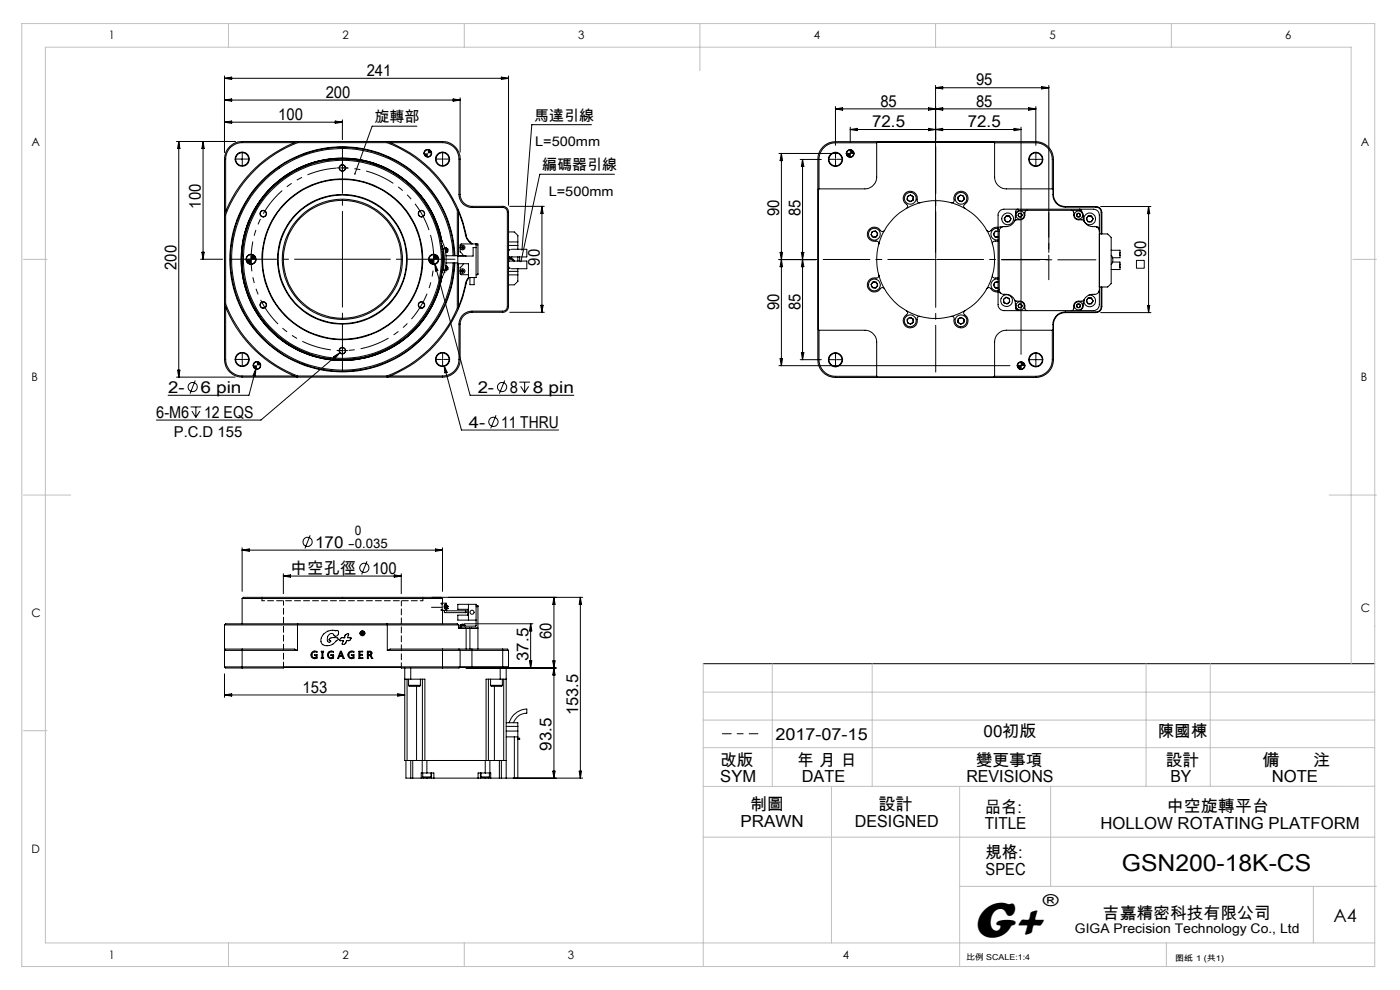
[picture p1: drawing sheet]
<svg xmlns="http://www.w3.org/2000/svg" width="297mm" height="210mm" viewBox="0 0 297 210" stroke-linecap="round" stroke-linejoin="round" font-family="sans-serif">
<g fill="none" stroke="#000" stroke-width=".21">
<path d="M47.6 16.1v16.2M47.6 16.6l1.5-.2v.5zM47.6 16.6h60.3M106.4 16.4l1.5 .2-1.5 .3zM107.9 16.1v27.4M198.5 18.1v35.4M198.5 18.6l1.5-.2v.5zM198.5 18.6h24M221 18.4l1.5 .2-1.5 .3zM222.5 18.1v35.4M37.4 30h12.5M37.9 30l.3 1.5h-.5z"/>
<path d="M37.9 30v50M43.1 30v25M43.1 30l.2 1.5h-.5zM47.6 25.9h25M47.6 25.9l1.5-.2v.5zM47.6 21.2l1.5-.2v.5zM47.6 21.2h50M48.7 31.1l1.3-.8 1.4-.3h42.5a3.7 3.7 0 0 1 3.7 3.8v7.5a2.57 2.57 0 0 0 2.5 2.5h6.5a1.21 1.21 0 0 1 1.3 1.2v20a1.21 1.21 0 0 1-1.3 1.2h-6.5a2.57 2.57 0 0 0-2.5 2.5v7.6a3.7 3.7 0 0 1-3.7 3.7h-42.5a3.7 3.7 0 0 1-3.8-3.7v-42.5l.3-1.5zM51.3 33.8h.2M51.4 33.6v.3M62.5 30.3h-11.1a3.5 3.5 0 0 0-3.5 3.5v11.1M63.1 30.3a26.5 26.5 0 0 0-15.2 15.2"/>
<path d="M63.1 30.3v-.3a26.7 26.7 0 0 0-15.5 15.5h.3M63.1 30.3h19M71.1 25.7l1.5 .2-1.5 .3zM72.5 35.6h.2M72.6 25.4v4.2M72.6 35.5v.3M82.1 30.3l.1-.3a26.7 26.7 0 0 1 15.1 14.5M82.1 30.3a26.3 26.3 0 0 1 14.9 14.3M82.8 30.3h11.1a3.5 3.5 0 0 1 3.5 3.5v7.5a2.77 2.77 0 0 0 2.7 2.7h6.5a.96 .96 0 0 1 1 1v20a.96 .96 0 0 1-1 1h-6.5a2.77 2.77 0 0 0-2.7 2.7v7.6a3.5 3.5 0 0 1-3.5 3.5h-11.1M88.4 26.8h-9.4l-3.7 10.1M90.8 31.7a.77 .77 0 0 0-.8 .8M91.5 32.5a.78 .78 0 0 1-.7 .8"/>
<path d="M93.8 33.8h.2M93.9 33.6v.3M96.1 21l1.5 .2-1.5 .3zM97.6 20.7v11.6M125.5 26.4h-12.7l-2.1 26.6M130.4 37h-15.9l-4 18.4M165.2 32.6h12.8M165.8 32.6v45M165.8 32.6l.2 1.5h-.5zM169.8 33.8h4.4M170.3 33.8v42.5M170.3 33.8l.2 1.5h-.5z"/>
<path d="M177.1 33.8h.3M177.2 33.7v.2M177.2 22.6v8.2M177.2 23.1h42.5M177.2 23.1l1.6-.2v.5zM180.2 32.6h.3M180.4 32.4v.3M180.4 31.8a.78 .78 0 0 0-.8 .8M180.4 27v3.2M180.4 27.5l1.5-.3v.5zM181.1 32.6a.72 .72 0 0 1-.7 .7M186 30.3v7.3a2.57 2.57 0 0 1-2.5 2.5h-9.8"/>
<path d="M186 30.3h-8.8a3.5 3.5 0 0 0-3.5 3.5v6.3M186 30.3h25M197 27.2l1.5 .3-1.5 .2zM197 22.9l1.5 .2-1.5 .3zM198.5 23.1l1.5-.2v.5zM198.5 27.5l1.5-.3v.5zM211 30.3v7.3a2.5 2.5 0 0 0 2.5 2.5h9.7M211 30.3h8.7a3.5 3.5 0 0 1 3.5 3.5v6.3M215.1 27.2l1.5 .3-1.5 .2zM216.6 27.5h-36.2M216.6 27v48.2M218.2 22.9l1.5 .2-1.5 .3z"/>
<path d="M219.6 33.8h.3M219.7 33.7v.2M219.7 22.6v8.2M42.5 55h4.7M42.8 53.5h.5l-.2 1.5zM47.9 45.5v19M53.1 55h.3M53.3 54a1.02 1.02 0 0 0-1.1 1M53.3 54.9v.2M54.3 55a1.02 1.02 0 0 1-1 1M72.5 55h.2M72.6 54.9v.2"/>
<path d="M91.9 55h.2M92 54.9v.2M92 54h-.1a1.05 1.05 0 0 0-.9 1M92.3 56l7.4 27.8h22M92.3 56l.6 1.4-.5 .1zM93 55a1.02 1.02 0 0 1-1 1M93.6 51.3l.2-.2a9.2 9.2 0 0 1 0 7.8l-.2-.2M93.6 51.6a8.7 8.7 0 0 1 0 6.8M93.7 51.2a21.4 21.4 0 0 0-32.8-14 21.4 21.4 0 0 0 0 35.6 21.4 21.4 0 0 0 32.8-14M93.7 51.2a21.4 21.4 0 0 0-32.9-14.1 21.4 21.4 0 0 0 0 35.8 21.4 21.4 0 0 0 32.9-14.1M93.8 51.2a21.5 21.5 0 0 0-33-14.1 21.5 21.5 0 0 0 0 35.8 21.5 21.5 0 0 0 33-14.1M93.8 57.1h.2"/>
<path d="M93.8 52.1l.1 .8M93.8 56.6h.3M93.9 57.1l-.1 .8M93.9 53.4v3.2M93.9 52.6l.1 .3v-.2M94 57.3v-.2l-.1 .3M94 52.9h-.2M94.1 53.4v3.2zM94.1 53.4h-.3M94.2 57.7h.1M94.4 57.2h.1M94.4 52.8h.1"/>
<path d="M94.5 56.7h.1M94.5 53.3h.1M94.6 55.8h2.5M94.6 54.2l4.3 .1M94.7 52.6l.2 .2M94.7 52.6l.1 1M94.7 52.6l-.2 .1 .1 .9h.2M94.8 56.4l.1 .4M94.8 56.4h-.2l-.1 1h.2M94.8 56.4l-.1 1M94.9 57.2l-.2 .2M94.9 57.2h.1"/>
<path d="M94.9 52.8h.1M94.9 52.8v.2M94.9 53.3l-.1 .3M94.9 56.8h.1M94.9 56.8v.2M94.9 57h.1M94.9 57v.2M94.9 53h.1M94.9 53v.3M94.9 53.3h.1M96.1 54.2a23.5 23.5 0 0 0-33.1-20.7 23.5 23.5 0 0 0-6.6 38.5 23.5 23.5 0 0 0 38.1-8.5l1.1-3.5 .5-4.2M96.4 54.2a23.8 23.8 0 0 0-35-20.2 23.8 23.8 0 0 0-2.5 40.3 23.8 23.8 0 0 0 37.2-15.6l.3-2.9"/>
<path d="M96.5 54.2a23.9 23.9 0 0 0-35.6-19.9 23.9 23.9 0 0 0-1.3 40.8 23.9 23.9 0 0 0 36.8-17.6l.1-1.7M97 44.6v9.6M97 55.8v9.6M97.3 44.9l1.2 3.7a4.6 4.6 0 0 0 .9 2.6l.6 .5M97.3 44.5l1.3 4a4.4 4.4 0 0 0 .9 2.6l.7 .6M97.3 44.5l-.3 .1M97.3 44.5v9.7M97.3 55.9v9.6M98 52.5h.2M98 57.5h.2M98 52.4v.2M98.1 52.4h.1"/>
<path d="M98.1 52.4h-.2l.2 .2M98.1 52.6h.1M98.1 57.6h.1M98.1 52.4v.2M98.1 57.4v.2M98.2 57.4v.1M98.2 57.4l-.1-.1-.2 .2 .2 .2 .1-.1M98.2 52.4h.1M98.2 57.4l-.2 .2M98.2 52.4v.2M98.2 57.5v.1M98.2 57.6h.1"/>
<path d="M98.2 52.6h.1M98.3 55.9l-.7 .9 .1 1.4 1.7 .1M99.4 58.9a3 3 0 0 0-.8 1.9l-1.3 4.3M99.6 58.9l-.2 .1a4.3 4.3 0 0 0-.8 2.5l-1.3 4M99.7 58.9v1.5h.9v-1.5M101 51.7v7.2h-1.6M101 51.7h.4v6.6h-.4M101 51.7l-3.3 .1-.1 1.6 .7 .8M101 52.5h-.6v1.8h-3.3v1.6h2.3v3M107.9 54.4l.2 .1M107.9 55.4h3.9v1.6h-3.3M107.9 54.7l.8 .2 .4 .5"/>
<path d="M107.9 55h.5l.5 .4M107.9 49.2h1.2l.8 .7v1.4M107.9 56.9h.3M107.9 56.7h.1M107.9 58.3h2M107.9 52.1h2M107.9 51.3h2M107.9 52.9h.4M107.9 57.6h2M107.9 53.1h.2M108.1 43.8h7.4M108.3 54.5h-.4"/>
<path d="M108.5 52.9h3.3M108.6 54.5l-.5 .2M109.9 58.3v1.4l-.8 .7h-1.2M109.9 51.3v1.6M109.9 54.5v.9M109.9 57v1.3M110.2 54.5v.9M111.8 52.9v1.6h-3.4M115 43.8v22.4M115 43.8l.2 1.5h-.5zM165.2 55.1h7.9M165.5 53.5h.5l-.2 1.6z"/>
<path d="M165.8 55.1l.2 1.5h-.5zM170 53.5h.5l-.2 1.6zM170.3 55.1l.2 1.5h-.5zM173.7 40.1h-.1v29.8l.1 .2M185 49.1l.7-.1 .5 .6-.3 .6-.7 .2-.4-.6zM185.2 59.8l.7 .1 .3 .6-.4 .6-.7-.1-.3-.6zM186.4 51.7a12.2 12.2 0 0 0 0 6.7M186.4 58.4a.59 .59 0 0 1-.2 .6 .59 .59 0 0 1-.7-.1 1.52 1.52 0 0 0-1.2 2.4 1.52 1.52 0 0 0 2.6-.2l.3-.1 .4 .2M186.4 58.4l.7 1.8 .5 1M187.6 48.9a.59 .59 0 0 1-.6 .2 .59 .59 0 0 1-.4-.5 1.52 1.52 0 0 0-2.6 .8 1.52 1.52 0 0 0 2.1 1.7l.3 .4v.2M187.6 48.9l-.5 1-.7 1.8M192.3 44.2a12.1 12.1 0 0 0-4.7 4.7"/>
<path d="M192.5 41.7l.7-.4 .5 .5v.7l-.7 .3-.6-.4zM195.2 43a13.1 13.1 0 0 1 6.6 0M195.2 43a.57 .57 0 0 1-.6-.2 .57 .57 0 0 1 0-.7 1.53 1.53 0 0 0-2.4-1.3 1.53 1.53 0 0 0 .3 2.7v.4l-.2 .3M195.2 43l-2.9 1.2M198.4 55.1h.2M198.5 54.9v.3M201.8 43a.55 .55 0 0 0 .6-.2 .55 .55 0 0 0 0-.7 1.54 1.54 0 0 1 2.3-1.3 1.54 1.54 0 0 1-.2 2.7l-.1 .4 .3 .3M201.8 43l2.9 1.2M203.2 41.8l.5-.4 .7 .2 .1 .7-.5 .5-.7-.3zM204.7 44.2a12.1 12.1 0 0 1 4.6 4.7M209.3 48.9l.7 1.4 .5 1.4M210.5 58.4a.59 .59 0 0 0 .3 .6 .59 .59 0 0 0 .7-.1l.2 .1"/>
<path d="M210.5 51.7a12.2 12.2 0 0 1 0 6.7M210.5 58.4l-.5 1.5-.7 1.3M211.7 59.2a1.25 1.25 0 0 0-1.5 1.2 1.25 1.25 0 0 0 1.5 1.3M211.7 59.8l-.7 .1-.2 .7 .4 .5 .5-.1a.63 .63 0 0 1-.8-.6 .63 .63 0 0 1 .8-.5M211.7 48.5a1.25 1.25 0 0 0-1.5 1.2 1.25 1.25 0 0 0 1.5 1.2M211.7 49.1a.63 .63 0 0 0-.8 .6 .63 .63 0 0 0 .8 .6M211.7 51.1l-.2 .1a.59 .59 0 0 0-.7 0 .59 .59 0 0 0-.3 .5M211.7 48.2a1.72 1.72 0 0 0-1.7 .9h-.2l-.5-.2M211.7 49.1l-.5-.1-.5 .6 .4 .7h.6M212.1 44.8l.9-.4h19a1.26 1.26 0 0 1 1.2 1.2v15.8a1.07 1.07 0 0 1-1.4 1 2.24 2.24 0 0 0-2 2.7l-.5 .6-.5 .2h-15.8a1.26 1.26 0 0 1-1.3-1.3v-19.2zM212.6 48.1l-.7 .1-.2 .4M213.4 45.8h.7l.4 .6-.4 .7h-.7l-.4-.7z"/>
<path d="M215.2 46.9a2.19 2.19 0 0 1-2.4 1.2l-.5 .3-.3 .5v12.5a1.07 1.07 0 0 0 1.4 1 2.02 2.02 0 0 1 1.8 1.2M215.2 46.9l.2-.6a1.23 1.23 0 0 1 1-1.7h12.4a1.28 1.28 0 0 1 1 1.8l.2 .5M216 44.4l-.5 .2v.7M216.2 45.3h.4l.3 .3-.3 .4h-.4l-.2-.4zM217.9 44.6l-.3 .2-.2 .2a1.26 1.26 0 0 1-.6 1.6h-1.2l-.4 .3M223.2 40.1l.2 .1a3 3 0 0 0 1.8 3.6l.8 .1h6.5a1.09 1.09 0 0 1 1.1 1.2v4.5M227.3 44.6l.3 .2 .2 .2a1.26 1.26 0 0 0 .6 1.6h1.2l.4 .3M228.6 45.3h.4l.2 .3-.2 .4h-.4l-.2-.4zM229 44.4l.3 .1 .2 .4M230 46.9a2.19 2.19 0 0 0 2.4 1.2l.5 .3 .3 .7M230.8 45.8h.7l.4 .6-.4 .7h-.7l-.3-.7zM232.6 48.1a.5 .5 0 0 1 .6 .5"/>
<path d="M233.2 49.6h1.8l.7 .8v9.7l-.7 .8h-1.8M233.5 43.8h10.7M233.8 49.6v-4.5a1.26 1.26 0 0 0-1.3-1.3h-6.5a2.45 2.45 0 0 1-2.5-2.5v-7.5a3.7 3.7 0 0 0-3.8-3.8h-42.5a3.7 3.7 0 0 0-3.7 3.8v42.5a3.7 3.7 0 0 0 3.7 3.8h42.5a3.7 3.7 0 0 0 3.8-3.8v-7.5a2.51 2.51 0 0 1 2.5-2.5h6.5a1.26 1.26 0 0 0 1.3-1.3v-4.1M235.7 53.1h1.9v.4M235.7 54.1l.4 .9-.1 .6-.3 .5M236 55.6h1.6v.4M237.6 56.7v.5h-1.9M237.6 54.2v.5h-1.6M237.6 56v.7M237.6 53.5v.7M241.1 55.2h1.6v1.7h-1.6zM243.7 43.8v22.5"/>
<path d="M243.7 43.8l.2 1.5h-.5zM37.7 78.5h.5l-.3 1.5zM47.9 64.5a26.7 26.7 0 0 0 15.2 15.3M47.9 64.5h-.3a26.7 26.7 0 0 0 15.5 15.5v-.2M47.9 65.1v11.2a3.5 3.5 0 0 0 3.5 3.5h11.1M51.3 76.3h.2M51.4 76.1v.3M54.3 78.2l-1.5 5.6h-17.1M54.3 78.2l-.1 1.6-.5-.2zM54.5 76.8a.72 .72 0 0 0-.7 .7M55.2 77.5a.78 .78 0 0 1-.7 .8M63.1 79.8h19"/>
<path d="M70.8 75.7l1.3-.8-1 1.1zM72.1 74.9l-16.7 14.2h-22.2M72.5 74.4h.2M72.6 74.3v.2M93.8 76.3h.2M93.9 76.1v.3M94.2 77.6l3.7 13.6h20.6M94.2 77.6l.7 1.4-.5 .1zM97 65.4a26.3 26.3 0 0 1-14.9 14.4M97 65.4l.3 .1M97.3 65.5a26.7 26.7 0 0 1-15.1 14.5l-.1-.2M108.1 66.2h7.4"/>
<path d="M114.7 64.8h.5l-.2 1.4zM165.2 77.6h49M165.5 76.1h.5l-.2 1.5zM169.8 76.3h4.4M170 74.8h.5l-.2 1.5zM173.7 70.1v6.2a3.5 3.5 0 0 0 3.5 3.5h8.8M173.7 70.1h9.8a2.51 2.51 0 0 1 2.5 2.5v7.2M177.1 76.3h.3M177.2 76.2v.2M186 79.8h25M187.6 61.2a12.1 12.1 0 0 0 4.7 4.7M192.3 65.9a.59 .59 0 0 1 .2 .6 .59 .59 0 0 1-.4 .5 1.53 1.53 0 0 0 .8 2.5 1.53 1.53 0 0 0 1.7-2.1l.2-.2 .4-.1"/>
<path d="M192.3 65.9l2.9 1.2M192.4 67.8l.6-.5 .7 .3 .1 .7-.6 .4-.7-.2zM195.2 67.1a13.1 13.1 0 0 0 6.6 0M203.3 67.6l.6-.3 .6 .5v.7l-.7 .3-.6-.4zM204.7 65.9a.59 .59 0 0 0-.3 .6 .59 .59 0 0 0 .5 .5 1.5 1.5 0 0 1-.7 2.5 1.5 1.5 0 0 1-1.8-1.9l-.1-.4-.5-.1M204.7 65.9l-2.9 1.2M209.3 61.2a12.1 12.1 0 0 1-4.6 4.7M209.3 61.2a.59 .59 0 0 1 .7-.2 .59 .59 0 0 1 .4 .5l.5 .3 .8 .1M211.7 61.6l.2 .4 .3 .1M212.2 62.1h.1M212.9 63.5l.5-.5 .7 .3 .1 .7-.6 .5-.6-.3zM215.2 63.6l.4 .3h.8a1.19 1.19 0 0 1 1 1.6l.2 .2 .3 .2"/>
<path d="M215.2 63.6l.2 .6a1.23 1.23 0 0 0 1 1.7M215.5 65.2a.54 .54 0 0 0 .5 .7M216.2 64.5h.4l.3 .4-.3 .4h-.4l-.2-.4zM216.5 77.6h.2M216.6 77.4v.3M216.6 76.8h-.1a.74 .74 0 0 0-.6 .8M217.3 77.6v.1a.73 .73 0 0 1-.7 .6M219.6 76.3h.3M219.7 76.2v.2M223.2 70.1v6.2a3.5 3.5 0 0 1-3.5 3.5h-8.7M223.2 70.1h-9.7a2.51 2.51 0 0 0-2.5 2.5v7.2M228.6 64.5h.4l.2 .4-.2 .4h-.4l-.2-.4z"/>
<path d="M230 63.6l-.4 .3h-.8a1.19 1.19 0 0 0-1 1.6l-.2 .2-.3 .2M230.8 63.2h.7l.4 .6-.4 .6h-.7l-.3-.6zM231 62.6a1.24 1.24 0 0 1 1.4 1.1 1.24 1.24 0 0 1-1.2 1.4 1.24 1.24 0 0 1-1.3-1.4M233 62l.2-.4v3a1.26 1.26 0 0 1-1.2 1.3h-3l.4-.2M233.5 66.3h10.7M233.6 60.9v4.1a1.09 1.09 0 0 1-1.1 1.2h-6.5a2.59 2.59 0 0 0-2.6 2.6v1.1l-.2 .2M243.4 64.8h.5l-.2 1.5zM37.4 80h12.5M40.4 86.3h2.3M40.7 87.2l.9 1.3M41.4 80.7l-1.1 2.8M41.6 86.3v2.2"/>
<path d="M42.4 87.2l-.8 1.3M105.2 88.1l-1.1 2.8M107.1 80.7l-1.2 2.8M110.2 81.1h2.2M110.5 81.9l.8 1.4M111.3 81.1v2.2M112.1 81.9l-.8 1.4M51.4 116.2v9.2M51.4 116.7h42.5M51.4 116.7l1.5-.3v.5zM65.8 113.6l-1.1 2.7M77.9 119.1l-1.2 2.7"/>
<path d="M92.4 116.4l1.5 .3-1.5 .2zM93.9 116.2v9.2M47.6 132.6h15.5M47.6 132.6v8.9M51.4 127a1.69 1.69 0 0 1 1.6-.3h40.6l.3 .3M51.4 127h42.5M51.4 137.7h-3.5l-.3 .3h15.5M51.4 127v5.3M51.4 137.7v4M51.4 137.7h11.1l.6 .3M60.1 121.7v4.2M60.1 122.2h25"/>
<path d="M60.1 122.2l1.5-.3v.5zM63.1 132.6v5.4M63.1 132.6h19.1M63.1 132.3h-15.2l-.3 .3M63.1 132.3h19M63.1 132.3v.3M66.3 138.3l.5-.2 .4 .1v.2a.64 .64 0 0 0-1 .4 .64 .64 0 0 0 .9 .7v-.4h-.4v-.2h.6v.7a.83 .83 0 0 1-1.2-.2 .83 .83 0 0 1 .2-1.1zM68.2 138.1h.5l-.2 .2v1.2h.2v.2h-.5v-.2h.1v-1.2zM68.7 134.5a3.7 3.7 0 0 1 2.8-.8 .63 .63 0 0 1 .1 1.1 .63 .63 0 0 1-1-.4 1.07 1.07 0 0 0-1.1 .6 1.07 1.07 0 0 0 .2 1.2l.5-.2-.4-.2v-.2a1.58 1.58 0 0 1 2-.1l-.1 .2-.4 .2a2.01 2.01 0 0 1-3.1 .5 1.74 1.74 0 0 1 .5-1.9zM69.7 138.3l.6-.2 .4 .1v.2a.64 .64 0 0 0-1 .4 .64 .64 0 0 0 .9 .7v-.4h-.4v-.2h.6v.7a.83 .83 0 0 1-1.2-.2 .83 .83 0 0 1 .1-1.1zM72.2 135.5l.4-.3a.4 .4 0 0 0 .5 0 .4 .4 0 0 0 .1-.4l.7-.4-.2 .9h.8a.7 .7 0 0 1-1 .6v.1a.64 .64 0 0 1-.9 .6l.2-.7h-.7l-.1-.1zM72.2 138.1h.2l.6 1.6h-.2l-.2-.4h-.6l-.2 .4h-.2z"/>
<path d="M72.3 138.3l.3 .8h-.6zM73 135.3h.1M74.1 138.3l.5-.2 .5 .1v.2a.64 .64 0 0 0-1.1 .4 .64 .64 0 0 0 .9 .7v-.4h-.4v-.2h.6v.7a.83 .83 0 0 1-1.1-.2 .83 .83 0 0 1 .1-1.1zM76.1 138.1h.8v.2h-.6v.5h.6v.2h-.6v.5h.7v.2h-.9zM76.7 134l.4 .1-.2 .3 .3 .2-.4-.2-.1 .2zM76.8 134.1l.2 .1-.2 .1zM77.9 138.1h.5a.41 .41 0 0 1 .5 .4 .41 .41 0 0 1-.3 .5l.5 .7h-.3l-.4-.7h-.3v.7h-.2zM78.1 138.3h.3a.28 .28 0 0 1 .3 .3 .28 .28 0 0 1-.3 .2h-.3zM78.6 139h.1M82.1 132.3h14.9l.3 .3M82.1 132.3l.1 .3M82.2 132.6h15.1"/>
<path d="M82.2 138h15.4M82.2 132.6v5.4M83.6 121.9l1.5 .3-1.5 .2zM85.1 121.7v4.2M91.5 128.8h2.3M91.6 126.7h32M93.6 129.3h.2M93.6 127.9h.2M93.6 129.5h.2M93.6 128.1h.2M93.8 129.3v.2M93.8 128.1v1.2"/>
<path d="M93.8 127.9v.2M93.8 127.9h.9v.4M93.8 129.5h.8M93.9 137.7h3.5M93.9 127v.9M93.9 129.5v2.8M93.9 137.7v4M93.9 137.7h-11.1l-.6 .3M94.2 128.6h.3M94.3 129.5v.5h4.4M94.5 129.1h.1M94.6 128.3h-.1a.42 .42 0 0 0-.3 .4 .42 .42 0 0 0 .2 .4"/>
<path d="M94.6 129.5l.2 .1M94.6 129.5h.1M94.7 129.5l.1 .1M94.7 129.3v.2M94.8 128.3l.1 .5M94.8 128.3v1M94.8 128.3h-.3v.3v.7h.3M94.8 129.6h3.9M94.9 128.8h.1M94.9 128.8v.1M94.9 128.9h.1M94.9 128.6v.1"/>
<path d="M94.9 128.6h.1M94.9 128.7v.1M94.9 128.9v.1M94.9 129h.1M94.9 128.7h.1M94.9 128.9l-.1 .4M97.3 132.6v.7h1.6M97.3 133.2h1.4M97.4 137.7h2.7M97.4 137.7l.2 .3M97.6 132.6h1M97.6 132.8h.3"/>
<path d="M97.6 138h10.3M97.6 132.6v.6M97.6 138v3.5M97.9 132.8v.4M97.9 132.5l-.3 .1M97.9 132.5h.1M97.9 132.5h.5M98.4 132.5l.2 .1M98.4 132.5h.1M98.5 132.3h14.6M98.6 132.6v.2M98.7 129.6h.2v.4h-.2"/>
<path d="M98.7 133.2h.9M98.7 129.6v.4M98.7 133.2l.2 .1M98.9 133.3h.8M98.9 133.3v4.4M99.4 128.2v3.3M99.6 133.2h1.6M99.6 133.2l.1 .1M99.7 133.3h1.7M99.7 133.3v4.4M100.1 137.7h6.5M100.1 137.7v3.9"/>
<path d="M101 128.4h.4v.3M101 131.5h-3.9v-1h2.1v-1.3h-2.1v-1h3.9v4.6h-3.1M101 128.7h.4M101.2 133.2l.2 .1M101.4 128.7v4.4l-.2 .1M101.4 133.3v4.4M106.6 137.7h.2a.99 .99 0 0 1 1.1 .3M106.6 137.7v3.9M107.9 138v3.5M112.6 132.3v9.4M112.6 132.3l.2 1.5h-.5zM117.5 126.7v38.4"/>
<path d="M117.5 126.7l.3 1.5h-.5zM123.1 126.7l.3 1.5h-.5zM123.1 126.7v38.4M47.6 142.9v5M47.6 147.4l1.5-.2v.5zM47.6 147.4h38.3M47.6 141.5h50M47.6 141.5l.3 .2h3.5M51.4 141.7h8.7l.1-.1 33.7 .1M84.4 147.2l1.5 .2-1.5 .3zM85.9 144.1h1.2M85.9 141.7v19.6h.5"/>
<path d="M86.4 144.1v17.2M86.7 145.4l.1 .2h2.2l.2-.2M86.7 145.4h2.5M86.7 144.1v1.3M87.1 144.1h3v17.2M87.1 141.7v2.4M88.4 145.6v15.7M89.2 144.1v1.3M89.6 144.1v17.2M97.5 141.6h2.6M97.6 141.5l-.2 .2h-3.5M97.6 141.5h10.3"/>
<path d="M98.9 141.7h19.1M100.1 141.6h6.5M103.6 144.1v17.2M104.1 145.4l.1 .2h2.2l.2-.2M104.1 145.4h2.5M104.1 144.1v1.3M104.9 145.6v15.7M106.1 144.1h1.3M106.1 144.1h-3v17.2M106.1 141.6v2.5M106.6 144.1v1.3M106.9 144.1v17.2"/>
<path d="M107.4 153.3h2.5v1.8M107.4 141.6v23.5M107.4 156.3h2.5M107.4 155.1h2.5M107.4 154.1h2.5M107.9 141.5l-1.3 .1M108 153.3a4.1 4.1 0 0 1 3.8-2.9v.9a3.1 3.1 0 0 0-2.9 2M109.1 156.3v8.8M109.9 156.6h.3v.2h-.3M109.9 155.1v1.2M109.9 156.3v8.8M112.3 140.2h.5l-.2 1.5z"/>
<path d="M117.3 140.2h.5l-.3 1.5zM117.5 141.7l.3 1.5h-.5zM149.2 140.8h142.4M86.1 161.3v3.8h1M86.4 161.3h.7M87.1 165.1h.5M87.1 161.3h.5M87.1 161.3v3.8M87.6 165.1h1.8M87.6 161.3h2M87.6 161.3v3.8M89.4 165.1h.4"/>
<path d="M89.6 164h1M89.6 161.3h.1M89.6 164h-.2v1.1M89.6 161.3v2.7M89.6 161.3h.5M89.7 164.8l.1 .2M89.7 164.8h1.7M89.7 164v.8M89.8 165.1h.8M89.8 165v.1M90.1 161.3h13M90.6 165.1h.9"/>
<path d="M90.6 164h1.4v1.1M90.6 161.3v2.7M90.6 165v.1M91.4 164.8v.2h-1.6M91.4 164v.8M91.5 165.1h.5M91.5 164v1.1M92 165.1h9.4M101.4 165.1h.5M101.9 165.1h1M101.9 164v1.1M102.1 164.8v.2h1.6"/>
<path d="M102.1 164.8h1.7M102.1 164v.8M102.9 164h1M102.9 165.1h.8M102.9 164h-1.5v1.1M102.9 161.3v2.7M102.9 165v.1M103.1 161.3h.5M103.6 161.3h.3M103.7 165.1h.4M103.7 165v.1M103.8 164.8l-.1 .2"/>
<path d="M103.8 164v.8M103.9 164h.2v1.1M103.9 161.3h2M103.9 161.3v2.7M104.1 165.1h1.8M105.9 165.1h.5M105.9 161.3h.5M105.9 161.3v3.8M106.4 165.1h1M106.4 161.3h.5M106.4 161.3v3.8M106.9 161.3h.5"/>
<path d="M117.3 163.6h.5l-.3 1.5zM122.9 163.6h.5l-.3 1.5zM123.6 165.1h-16.2"/>
<circle cx="51.4" cy="33.8" r="1.37"/>
<circle cx="51.4" cy="33.8" r="1.51"/>
<circle cx="72.6" cy="35.6" r=".7"/>
<circle cx="72.6" cy="35.6" r=".63"/>
<circle cx="90.7" cy="32.5" r=".75"/>
<circle cx="90.8" cy="32.5" r=".83"/>
<circle cx="93.9" cy="33.8" r="1.37"/>
<circle cx="93.9" cy="33.8" r="1.49"/>
<circle cx="177.2" cy="33.8" r="1.48"/>
<circle cx="177.2" cy="33.8" r="1.38"/>
<circle cx="180.4" cy="32.6" r=".75"/>
<circle cx="180.4" cy="32.6" r=".83"/>
<circle cx="219.7" cy="33.8" r="1.5"/>
<circle cx="219.7" cy="33.8" r="1.38"/>
<circle cx="53.3" cy="55" r="1"/>
<circle cx="53.3" cy="55" r="1.07"/>
<circle cx="55.8" cy="45.3" r=".63"/>
<circle cx="55.8" cy="45.3" r=".7"/>
<circle cx="72.6" cy="55" r="17.1"/>
<circle cx="72.6" cy="55" r="21"/>
<circle cx="72.6" cy="55" r="16.9"/>
<circle cx="72.6" cy="55" r="21.2"/>
<circle cx="72.6" cy="55" r="12.5"/>
<circle cx="72.6" cy="55" r="12.7"/>
<circle cx="72.6" cy="55" r="13.6"/>
<circle cx="72.6" cy="55" r="13.7"/>
<circle cx="89.4" cy="45.3" r=".64"/>
<circle cx="89.4" cy="45.3" r=".69"/>
<circle cx="92" cy="55" r="1.07"/>
<circle cx="92" cy="55" r="1.01"/>
<circle cx="98.1" cy="57.5" r=".5"/>
<circle cx="98.1" cy="52.5" r=".5"/>
<circle cx="185.5" cy="49.7" r="1.26"/>
<circle cx="185.5" cy="49.7" r=".64"/>
<circle cx="193.1" cy="42.1" r=".61"/>
<circle cx="193.1" cy="42.1" r="1.25"/>
<circle cx="203.9" cy="42.1" r=".61"/>
<circle cx="203.9" cy="42.1" r="1.25"/>
<circle cx="213.8" cy="46.4" r=".63"/>
<circle cx="213.8" cy="46.4" r="1.26"/>
<circle cx="216.4" cy="45.6" r=".38"/>
<circle cx="216.4" cy="45.6" r=".88"/>
<circle cx="228.8" cy="45.6" r=".38"/>
<circle cx="228.8" cy="45.6" r=".88"/>
<circle cx="231.2" cy="46.4" r=".62"/>
<circle cx="231.2" cy="46.4" r="1.24"/>
<circle cx="51.4" cy="76.3" r="1.37"/>
<circle cx="51.4" cy="76.3" r="1.51"/>
<circle cx="54.5" cy="77.5" r=".82"/>
<circle cx="54.5" cy="77.5" r=".75"/>
<circle cx="55.8" cy="64.7" r=".63"/>
<circle cx="55.8" cy="64.7" r=".7"/>
<circle cx="72.6" cy="74.4" r=".61"/>
<circle cx="72.6" cy="74.4" r=".7"/>
<circle cx="89.4" cy="64.7" r=".64"/>
<circle cx="89.4" cy="64.7" r=".69"/>
<circle cx="93.9" cy="76.3" r="1.37"/>
<circle cx="93.9" cy="76.3" r="1.49"/>
<circle cx="177.2" cy="76.3" r="1.48"/>
<circle cx="177.2" cy="76.3" r="1.38"/>
<circle cx="185.5" cy="60.4" r=".62"/>
<circle cx="185.5" cy="60.4" r="1.25"/>
<circle cx="193.1" cy="68.1" r=".62"/>
<circle cx="193.1" cy="68" r="1.25"/>
<circle cx="203.9" cy="68.1" r="1.25"/>
<circle cx="203.9" cy="68.1" r=".63"/>
<circle cx="213.5" cy="63.8" r=".61"/>
<circle cx="213.5" cy="63.8" r="1.25"/>
<circle cx="216.4" cy="64.9" r=".38"/>
<circle cx="216.4" cy="64.9" r=".88"/>
<circle cx="216.6" cy="77.6" r=".81"/>
<circle cx="216.6" cy="77.5" r=".75"/>
<circle cx="219.7" cy="76.3" r="1.5"/>
<circle cx="219.7" cy="76.3" r="1.38"/>
<circle cx="228.8" cy="64.9" r=".38"/>
<circle cx="228.8" cy="64.9" r=".88"/>
<circle cx="231.2" cy="63.8" r=".61"/>
<circle cx="40.9" cy="82.1" r=".97"/>
<circle cx="104.7" cy="89.5" r=".98"/>
<circle cx="106.5" cy="82.1" r=".98"/>
<circle cx="65.2" cy="115" r=".98"/>
<circle cx="76.9" cy="134.3" r=".51"/>
<circle cx="76.9" cy="134.3" r=".47"/>
<circle cx="77.3" cy="120.4" r=".98"/>
<circle cx="100.1" cy="129.9" r=".43"/>
</g>
<path d="M91.2 49.3a19.4 19.4 0 0 0-32.4-7.8 19.4 19.4 0 0 0 8.7 32.2 19.4 19.4 0 0 0 24-23.2l-.3-1.2" fill="none" stroke="#000" stroke-width=".21" stroke-dasharray="6.3 1.3 1.3 1.3 1.3 1.3" stroke-dashoffset="-.5" stroke-linecap="butt"/>
<path d="M72.4 55h-23.6M72.6 54.7v-23.6M72.6 55.2v23.7M72.9 55h23.6M198.3 55h-23.7M198.5 54.8v-23.6M198.5 55.3v23.6M198.8 55h23.6" fill="none" stroke="#000" stroke-width=".21" stroke-dasharray="30.5 1.3 1.3 1.3" stroke-dashoffset="20.6"/>
<g fill="none" stroke="#000" stroke-width=".21" stroke-dasharray="30.5 1.3 1.3 1.3">
<path d="M51.1 33.7h-1.2M51.4 33.5v-1.3M51.4 34v1.2M51.6 33.7h1.3M72.4 35.6h-.9M72.6 35.4v-.9M72.6 35.9v.8M72.9 35.6h.9M93.6 33.7h-1.2M93.9 33.5v-1.3M93.9 34v1.2M94.1 33.7h1.3"/>
<path d="M177 33.8h-1.2M177.3 33.5v-1.2M177.3 34v1.3M177.5 33.8h1.3M180.1 32.5h-.6M180.4 32.3v-.6M180.4 32.8v.6M180.6 32.5h.7M219.5 33.8h-1.2M219.8 33.5v-1.2M219.8 34v1.3M220 33.8h1.3"/>
<path d="M53 55h-.5M53.3 54.7v-.5M53.3 55.2v.5M53.5 55h.5M91.8 55h-.5M92 54.7v-.5M92 55.2v.5M92.3 55h.5M97.9 52.5h-.1M97.9 57.5h-.1M98.1 52.2v-.1M98.1 52.7v.2"/>
<path d="M98.1 57.2v-.1M98.1 57.7v.2M98.4 52.5h.1M98.4 57.5h.1M51.1 76.2h-1.2M51.4 76v-1.3M51.4 76.5v1.2M51.6 76.2h1.3M72.4 74.4h-.9M72.6 74.1v-.9M72.6 74.6v.9M72.9 74.4h.9"/>
<path d="M93.6 76.2h-1.2M93.9 76v-1.3M93.9 76.5v1.2M94.1 76.2h1.3M177 76.3h-1.2M177.3 76v-1.2M177.3 76.5v1.3M177.5 76.3h1.3M216.4 77.5h-.6M216.6 77.3v-.6M216.6 77.8v.6M216.9 77.5h.6"/>
<path d="M219.5 76.3h-1.2M219.8 76v-1.2M219.8 76.5v1.3M220 76.3h1.3M55.6 126.7v.7M89.7 127.4v-.7"/>
</g>
<path d="M222.5 45.1v14.2" fill="none" stroke="#000" stroke-width=".21" stroke-dasharray="30.5 1.3 1.3 1.3" stroke-dashoffset="25.3"/>
<path d="M232.5 55.1h-20" fill="none" stroke="#000" stroke-width=".21" stroke-dasharray="30.5 1.3 1.3 1.3" stroke-dashoffset="22.4"/>
<path d="M153.3 155.6h7.5" fill="none" stroke="#000" stroke-width=".21" stroke-dasharray="30.5 1.3 1.3 1.3" stroke-dashoffset="28.6"/>
<path d="M55.6 127.4h34.1" fill="none" stroke="#000" stroke-width=".21" stroke-dasharray="1.3 .6" stroke-dashoffset=".7"/>
<path d="M60.1 127.4v14" fill="none" stroke="#000" stroke-width=".21" stroke-dasharray="1.3 .6" stroke-dashoffset=".3"/>
<path d="M85.1 127.4v14.3" fill="none" stroke="#000" stroke-width=".21" stroke-dasharray="1.3 .6" stroke-dashoffset=".2"/>
<g fill="none" stroke="#c0c0c0" stroke-width=".21">
<path d="M4.6 5h287v200h-287zM48.5 5v5M98.5 5v5M148.5 5v10M198.5 5v5M248.5 5v5M5 55h5M287 55h5M5 105h10M282 105h10M5 155h5M149.2 152.7h142.4"/>
<path d="M149.2 146.8h142.4M149.2 140.8v64.2M149.2 158.6h142.4M163.8 140.8v26M185 140.8v26M243.1 140.8v26M256.8 140.8v26M286.6 140.8v-130.8h-277v190h282M149.2 177.6h142.4M176.4 166.8v33.2M203.6 166.8v38.2M222.9 166.8v21.2"/>
<path d="M291.6 166.8h-142.4M203.6 188h88.4M278.6 188v12M48.5 200v5M98.5 200v5M247.4 200v5"/>
</g>
<g fill="#000">
<path d="M75.2 36.8l.1 .3 .2-.2zM110.6 52.9l.1 .2v-.1v.1l.2-.1a.17 .17 0 0 0-.1-.2 .17 .17 0 0 0-.2 .1zM110.4 55.3v.3l.1-.2v.2l.2-.1-.1-.2z"/>
<path d="M179.6 32.6a.72 .72 0 0 0 .8 .7v-.7zM180.4 31.8v.8h.7a.78 .78 0 0 0-.7-.8zM215.9 77.6v.1a.8 .8 0 0 0 .7 .6v-.7zM216.6 76.8v.8h.7a.72 .72 0 0 0-.7-.8z"/>
<path d="M53.8 77.5a.78 .78 0 0 0 .7 .8v-.8zM54.5 76.8v.7l.7-.1a.73 .73 0 0 0-.7-.6zM90 32.5a.78 .78 0 0 0 .8 .8v-.8zM90.8 31.7v.8h.7a.78 .78 0 0 0-.7-.8zM52.2 55a1.02 1.02 0 0 0 1.1 1v-1zM53.3 54v1h1l-.4-.8zM91 55a1.02 1.02 0 0 0 1 1v-1zM92 54v1h1a1.02 1.02 0 0 0-1-1z"/>
</g>
<text font-size="11" x="206.4" y="198.7">G+</text>
<text font-size="4.9" x="238" y="184.7">GSN200-18K-CS</text>
<text font-size="3.9" x="282.9" y="195.5">A4</text>
<g font-size="3.5">
<text x="77.8" y="16.1">241</text>
<text x="69.1" y="20.7">200</text>
<text x="186.8" y="22.6">85</text>
<text x="207.1" y="22.6">85</text>
<text x="207.1" y="18.1">95</text>
<text x="59" y="25.4">100</text>
<text x="185" y="27">72.5</text>
<text x="205.3" y="27">72.5</text>
<text x="42.6" y="44.3" transform="rotate(-90 42.6 44.3)">100</text>
<text x="165.3" y="45.8" transform="rotate(-90 165.3 45.8)">90</text>
<text x="169.8" y="45.8" transform="rotate(-90 169.8 45.8)">85</text>
<text x="37.5" y="57.2" transform="rotate(-90 37.5 57.2)">200</text>
<text x="114.5" y="56.4" transform="rotate(-90 114.5 56.4)">90</text>
<text x="243.2" y="54.6" transform="rotate(-90 243.2 54.6)">90</text>
<text x="165.3" y="65.8" transform="rotate(-90 165.3 65.8)">90</text>
<text x="169.8" y="65.8" transform="rotate(-90 169.8 65.8)">85</text>
<text x="35.7" y="83.3">2-</text>
<text x="42.5" y="83.3">6 pin</text>
<text x="101.3" y="83.3">2-</text>
<text x="108.1" y="83.3">8</text>
<text x="113" y="83.3">8 pin</text>
<text x="33.2" y="88.6">6-M6</text>
<text x="43.3" y="88.6">12 EQS</text>
<text x="99.5" y="90.7">4-</text>
<text x="106.3" y="90.7">11 THRU</text>
<text x="66.9" y="116.2">170</text>
<text x="61.6" y="121.7">中空孔徑</text>
<text x="78.9" y="121.7">100</text>
<text x="117" y="135.5" transform="rotate(-90 117 135.5)">60</text>
<text x="112.1" y="140.2" transform="rotate(-90 112.1 140.2)">37.5</text>
<text x="64.2" y="146.9">153</text>
<text x="122.6" y="151.8" transform="rotate(-90 122.6 151.8)">153.5</text>
<text x="117" y="159.3" transform="rotate(-90 117 159.3)">93.5</text>
<text x="164.5" y="157">2017-07-15</text>
<text x="208.7" y="156.4">00初版</text>
<text x="245.6" y="156.4">陳國棟</text>
<text x="152.8" y="162.4">改版</text>
<text x="152.8" y="165.9">SYM</text>
<text x="169.1" y="162.4">年 月 日</text>
<text x="170.1" y="165.9">DATE</text>
<text x="205" y="165.9">REVISIONS</text>
<text x="207" y="162.4">變更事項</text>
<text x="247.4" y="162.4">設計</text>
<text x="248.3" y="165.9">BY</text>
<text x="267.8" y="162.4">備</text>
<text x="269.8" y="165.9">NOTE</text>
<text x="278.6" y="162.4">注</text>
<text x="159.1" y="171.9">制圖</text>
<text x="186.4" y="171.9">設計</text>
<text x="208.9" y="172.4">品名:</text>
<text x="247.5" y="172.2">中空旋轉平台</text>
<text x="157.1" y="175.4">PRAWN</text>
<text x="181.3" y="175.4">DESIGNED</text>
<text x="208.9" y="175.9">TITLE</text>
<text x="233.5" y="175.8">HOLLOW ROTATING PLATFORM</text>
<text x="209.1" y="182.1">規格:</text>
<text x="209.1" y="185.6">SPEC</text>
<text x="221.2" y="192.2">®</text>
<text x="234" y="194.8">吉嘉精密科技有限公司</text>
</g>
<g font-size="3.2">
<text x="79.5" y="26">旋轉部</text>
<text x="113.3" y="25.6">馬達引線</text>
<text x="115" y="36.2">編碼器引線</text>
<text x="36.9" y="92.6">P.C.D 155</text>
</g>
<g font-size="2.8">
<text x="113.5" y="31">L=500mm</text>
<text x="116.4" y="41.7">L=500mm</text>
<text x="75.3" y="113.4">0</text>
<text x="73.9" y="116.2">-0.035</text>
<text x="228" y="197.8">GIGA Precision Technology Co., Ltd</text>
</g>
<g font-size="2.5">
<text x="23.1" y="8.4">1</text>
<text x="72.7" y="8.4">2</text>
<text x="122.7" y="8.4">3</text>
<text x="172.7" y="8.4">4</text>
<text x="222.7" y="8.4">5</text>
<text x="272.7" y="8.4">6</text>
<text x="6.7" y="30.9">A</text>
<text x="288.7" y="30.9">A</text>
<text x="6.7" y="80.9">B</text>
<text x="288.7" y="80.9">B</text>
<text x="6.7" y="130.9">C</text>
<text x="288.7" y="129.9">C</text>
<text x="6.7" y="180.9">D</text>
<text x="23.1" y="203.4">1</text>
<text x="72.7" y="203.4">2</text>
<text x="120.5" y="203.4">3</text>
<text x="178.8" y="203.4">4</text>
</g>
<g font-size="1.7">
<text x="204.9" y="203.7">比例 SCALE:1:4</text>
<text x="249.3" y="203.8">图纸 1 (共1)</text>
</g>
</svg>
